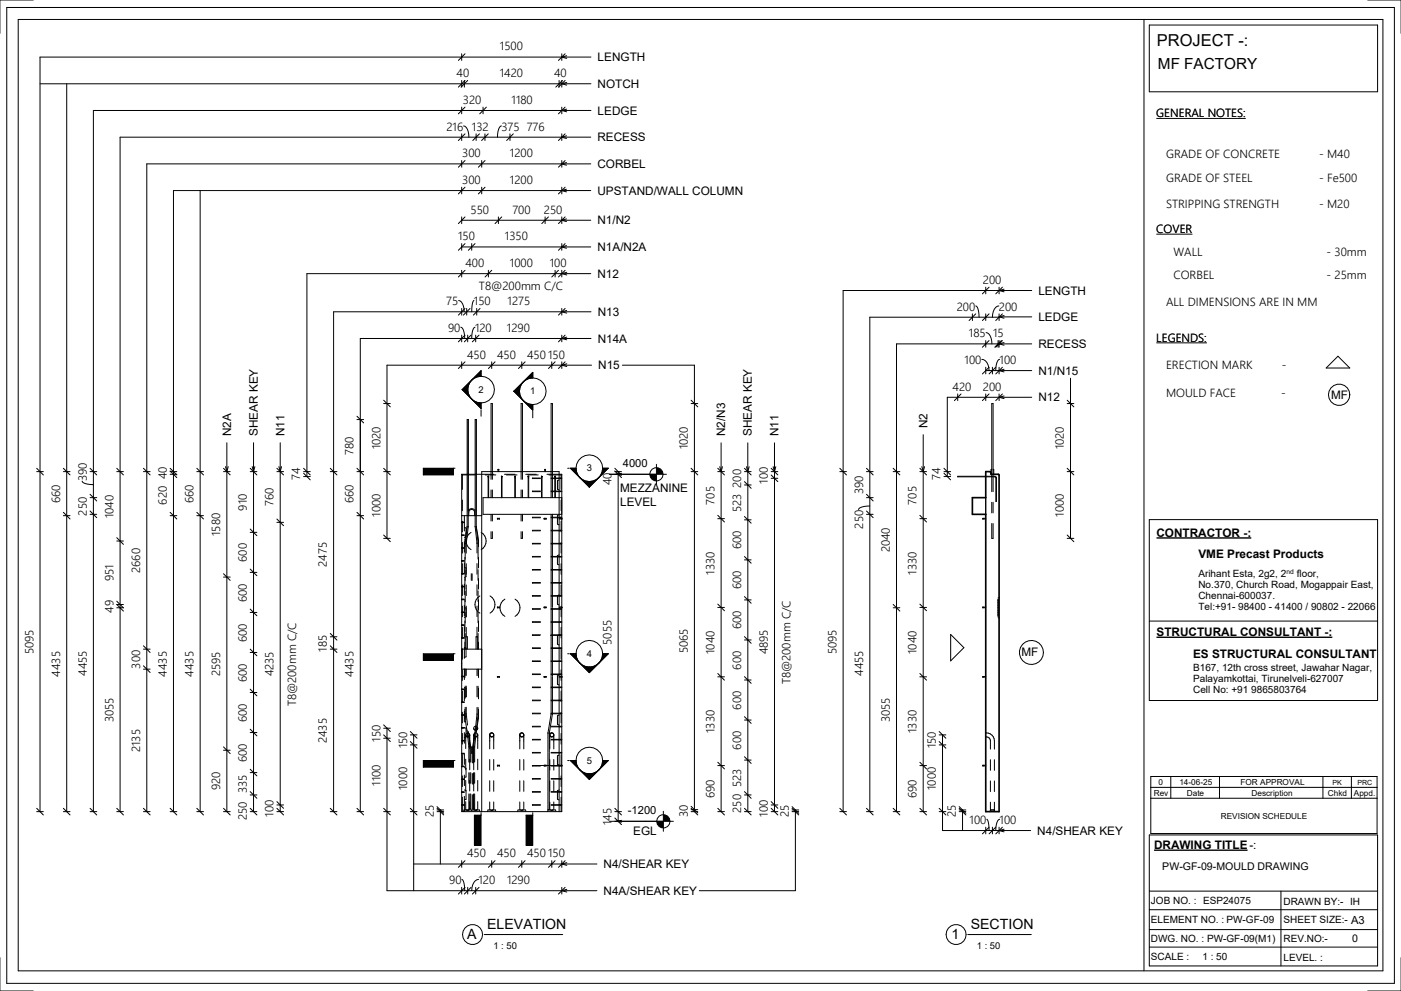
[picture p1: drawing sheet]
<svg xmlns="http://www.w3.org/2000/svg" width="420mm" height="297mm" viewBox="0 0 420 297" stroke-linecap="round" stroke-linejoin="round" font-family="sans-serif">
<g fill="#000">
<path d="M141.4 114l-.6 .8-.6 2h-1.6zM138.6 116.8h1.6l.6 2 .6 .8zM141.4 114l2.8-2.9v1.7l-1 .1zM154.1 117.3l2.8-2.8-1 1.8-.2 1zM154.1 117.3h1.6l.2 1 1 1.8zM159.7 111.6v1.7l-1 .1-1.8 1.1zM141.4 119.6l.8 .7 2 .5v1.7zM156.9 120.1l1.8 1.1 1 .1v1.7zM126.9 140.4h9v2h-9zM146.4 142.9h.1zM150.4 142.9h.1zM154.4 142.9h.1z"/>
<path d="M158.4 142.9h.1zM162.4 142.9h.1zM166.4 142.9h.1zM171 140.4h1.7l.1 1 1.1 1.8zM176.7 144.4l2-.6 .8-.6-2.8 2.8zM173.9 143.2l.8 .6 2 .6v1.6zM180.7 140.4h1.7l-2.9 2.8 1.1-1.8zM126.9 196h9v2h-9zM171 196h1.7l.1 1 1.1 1.8zM180.7 196h1.7l-2.9 2.8 1.1-1.8zM176.7 200l2-.5 .8-.7-2.8 2.9zM173.9 198.8l.8 .7 2 .5v1.7z"/>
<path d="M126.9 228h9v2h-9zM171 228h1.7l.1 1 1.1 1.8zM176.7 232l2-.5 .8-.7-2.8 2.9zM173.9 230.8l.8 .7 2 .5v1.7zM180.7 228h1.7l-2.9 2.8 1.1-1.8zM142.2 244.4h2v9h-2zM157.7 244.4h2v9h-2zM184.8 246.2l1.5-.2v.5zM196.9 246.2h2v2a2 2 0 0 1-2-2zM198.9 244.2a2 2 0 0 1 2 2h-2z"/>
</g>
<g fill="none" stroke="#000" stroke-width=".3">
<path d="M138.4 17.1h-126.4v124.3M168.4 17.1l1.5 .4M169.9 16.7l-1.5 .4M177.2 17.1h-8.8M12 25.1h126.4M20 25.1v116.3M138.4 33.1h-110.4v108.3M168.4 25.1l1.5 .4M168.4 33.1l1.5 .4M169.9 24.7l-1.5 .4M169.9 32.7l-1.5 .4M177.2 25.1h-8.8"/>
<path d="M177.2 33.1h-8.8M60 57.1v84.3M138.4 41.1h-102.4v100.3M138.4 49.1h-94.4v92.3M138.4 57.1h-86.4v84.3M168.4 41.1l1.5 .4M168.4 57.1l1.5 .4M169.9 40.7l-1.5 .4M169.9 56.7l-1.5 .4M177.1 41.1h-8.7M177.1 57.1h-8.7M168.4 66l1.5 .4"/>
<path d="M168.4 74l1.5 .4M169.9 65.6l-1.5 .4M169.9 73.6l-1.5 .4M177.1 66h-8.7M177.1 74h-8.7M138.4 82h-46.4v59.4M138.4 93.5h-38.4v47.9M168.4 82l1.5 .4M169.9 81.6l-1.5 .4M177.1 82h-8.7M291.6 95.1h-30.8v46.3M295.6 87.1h-42.8v54.3"/>
<path d="M115 120l2 2M138.4 108.5v2M138.4 101.5h-30.4v39.9M138.6 116.8l5.6 5.7v-1.7M138.6 116.8h1.6M139.4 108.5l-2 2M140.2 116.8a4 4 0 0 0 4 4M144.2 112.8a4 4 0 0 1 4 4 4 4 0 0 1-4 4M144.2 112.8a4 4 0 0 0-4 4 4 4 0 0 0 4 4M144.2 112.8a4 4 0 0 0-4 4M144.2 112.8v-1.7l-5.6 5.7M147.4 108.5v2"/>
<path d="M148.4 108.5l-2 2M154.1 117.3l5.6 5.7v-1.7M154.1 117.3h1.6M155.7 117.3a4 4 0 0 0 4 4M156.4 108.5v2M157.4 108.5l-2 2M159.7 113.3a4 4 0 0 1 4 4 4 4 0 0 1-4 4M159.7 113.3a4 4 0 0 0-4 4 4 4 0 0 0 4 4M159.7 113.3a4 4 0 0 0-4 4M159.7 113.3v-1.7l-5.6 5.7M165.4 108.5v2M166.4 108.5l-2 2"/>
<path d="M168.4 101.5l1.5 .4M168.4 108.5v2M169.4 108.5l-2 2M169.9 101.1l-1.5 .4M169.9 109.1l-1.5 .4 1.5 .4M177.2 101.5h-8.8M177.4 109.5h-61.4v51.9M186.6 109.5h21.6v133.8M207.2 120l2 2M287.2 119.1h-3.2v22.3M295.6 103.1h-26.8v38.3M321 113.4v7.6"/>
<path d="M401.2 106.8l3.5 3.5h-7.1zM115 121h2M144.2 122.8v2M159.7 123.3v2M207.2 121h2M115 141.4h2M115 140.4l2 2M135.9 140.4v2h-9v-2h9.5M138.4 142.2v101.1h30v-101.1M138.4 142.2h9.7M138.4 154.6h6M138.4 142.2l.2 .2"/>
<path d="M138.6 142.4v4.3M138.6 149.9v3.2M138.6 156.3v3.2M138.6 142.4h3.7M139.2 156.5l-.8 .1 .8 .1M139.2 154.6v4.6M139.2 158.1l.5 .2v2.6l-.5 .2M140.1 158l-.7 3.5M140.1 157.9l-.6 4.9v4.9M140.1 157.9v-32.1h.3v32l-.6 5.1M140.6 154.6v-1a.87 .87 0 0 1 .8-.9 .87 .87 0 0 1 .9 .9v1M141.2 159.6a2.99 2.99 0 0 0 0 5.2"/>
<path d="M142.5 153.2a1.11 1.11 0 0 0-1.1-.7 1.11 1.11 0 0 0-1 .7M142.8 157.9l.5 4.8v4.9M142.8 157.9l.6 3.6M142.8 157.9v-32.1h-.3v32l.5 5M144.3 159.6a2.99 2.99 0 0 1 0 5.2M145.5 142.4h3.2M146.4 142.9h.1zM146.4 142.8v6.4M146.4 142.8h.1M146.5 142.8v.1M146.5 142.9h.1M146.5 142.9v6.3"/>
<path d="M147.2 159.4v2h.4v-2M147.2 143.7v-22.7h.4v22.7M147.2 146.9v2.3M147.2 154.2v2M147.6 146.9v2.3M147.6 154.2v2M149.1 155.4h.6v.2h-.6zM149.3 140.8h.3M149.3 141.4v-.7h.3v.7M149.7 155.4v.2M150.4 142.9h.1zM150.4 142.9v6.3"/>
<path d="M150.4 142.9h.1M150.4 142.8v.1M150.4 142.8h.1M150.5 142.8h.1M150.5 142.8v.1M150.5 142.9h.1M150.5 142.9v6.3M151.3 142.2h3.1M151.8 142.4h3.2M154.4 142.9h.1zM154.4 142.9v6.3M154.4 142.9h.1"/>
<path d="M154.4 142.8v.1M154.4 142.8h.1M154.5 142.8h.1M154.5 142.8v.1M154.5 142.9h.1M154.5 142.9v6.3M156.2 143.7v-22.7h.4v22.7M156.2 159.4v2h.4v-2M156.2 146.9v2.3M156.2 154.2v2M156.6 146.9v2.3M156.6 154.2v2"/>
<path d="M157.6 142.2h3.2M158.2 142.4h3.2M158.4 142.9h.1zM158.4 142.9v6.3M158.4 142.9h.1M158.4 142.8v.1M158.4 142.8h.1M158.5 142.8v.1M158.5 142.9h.1M158.5 142.9v6.3M162.1 143.3h-2.5v.2h2.5M162.1 147.2h-2.5v.2h2.5"/>
<path d="M162.1 155.1h-2.5v.1h2.5M162.1 159h-2.5v.1h2.5M162.4 142.9h.1zM162.4 142.9v.4M162.4 143.5v3.7M162.4 147.4v1.8M162.4 142.9h.1M162.4 142.8v.1M162.4 142.8h.1M162.5 142.8h.1M162.5 142.8v.1M162.5 142.9h.1"/>
<path d="M162.5 142.9v.4M162.5 143.5v3.7M162.5 147.4v1.8M163.1 155.4h.6v.2h-.6zM163.2 155.4v.2M163.3 141.4v-.7h.3v.7M163.3 140.8h.3M164 142.2h4.4M164.6 142.4h3.6M165.2 154.2v.9h3.2l-3.2 .1v3.8l3.2 .1h-3.2v3.8l3.2 .1-3.2 .1v3.7l3.2 .1-3.2 .1v3.7l3.2 .1-3.2 .1v3.7l3.2 .1-3.2 .1v3.8h3.2l-3.2 .1v3.3M165.6 143.3v-22.3h-.4v22.3l3.2 .1-3.2 .1v3.7l3.2 .1-3.2 .1v1.8M165.6 143.5v3.7"/>
<path d="M165.6 147.4v1.8M165.6 154.2v.9M165.6 155.2v3.8M165.6 159.1v3.8M166.4 142.9h.1zM166.4 142.9v.4M166.4 143.5v3.7M166.4 147.4v1.8M166.4 142.9h.1M166.4 142.8v.1M166.4 142.8h.1M166.5 142.8h.1"/>
<path d="M166.5 142.8v.1M166.5 142.9v.4M166.5 143.5v3.7M166.5 147.4v1.8M167.6 143.9l-.5 .2v2.6l.5 .2M167.6 154.3l-.5 .2v2.6l.5 .2M167.6 155.4h.9v.2h-.9M168.2 142.4v4.3M168.2 149.9v3.2M168.2 156.3v3.2M168.4 155.4v.2M168.4 142.2l-.2 .2"/>
<path d="M168.4 149.2h-23.6v5h23.6M170.2 140.4h.5M172.7 140.4a4 4 0 0 1 4-4 4 4 0 0 1 4 4M172.7 140.4a4 4 0 0 0 4 4 4 4 0 0 0 4-4M172.7 140.4a4 4 0 0 0 4 4M172.7 140.4h-1.7l5.7 5.6M176.7 144.4v1.6M180.7 140.4a4 4 0 0 1-4 4M180.7 140.4h1.7l-5.7 5.6M182.8 142.2h2M207.2 141.4h2M207.2 140.4l2 2"/>
<path d="M287.2 142.8l11.3 .1 .3 .4v7h-.2v-7l-.2-.3h-11.2zM294.8 155.4v.2M295.6 155.4h-.9v.2h.9M295.6 149.2v5M297.4 156.9v4.5h.4v-4.5M297.4 142.8v-21.8h.4v21.8M297.4 140.7l-.2 .1v1.4M297.4 143v4.4M297.4 150.6v3.2M297.8 140.7l.2 .1v1.4M297.8 143v4.4M297.8 150.6v3.2"/>
<path d="M115 161.4h2M115 160.4l2 2M138.6 162.6v3.2M138.6 169v3.2M138.6 175.4v3.1M139.2 160.4h-.8l.8 .1M139.2 164.2l-.8 .1 .8 .1M139.2 168.1h-.8l.8 .1M139.2 168.7v3.2l-.8 .1 .8 .1M139.2 175.8l-.8 .1h.8M139.2 179.6l-.8 .1 .8 .1M139.2 162.4v3.2"/>
<path d="M139.2 175.1v3.2M139.2 170.1l.5 .2v2.6l-.5 .2M139.4 167.1v3.2M139.4 173.4v3.2M139.4 179.8v3.2M139.4 161.7v2.2M139.5 170.8v3.2M139.5 177.2v3.2M139.8 169v3.2M139.8 175.4v3.1M139.8 162.9v2.9M139.8 162.9h.1"/>
<path d="M141.3 172v2M141.6 172v2M143 162.8h.1M143 162.8v3M143 169v3.1M143 175.3v3.2M143.3 170.8v3.2M143.3 177.2v3.1M143.5 161.7v2.2M143.5 167.1v3.2M143.5 173.4v3.2M143.5 179.8v3.2"/>
<path d="M143.9 178.6a2.99 2.99 0 0 0 0 5.2M146.9 178.6a2.99 2.99 0 0 1 0 5.2M151.4 179.6a2.99 2.99 0 0 0 0 5.2M154.4 179.6a2.99 2.99 0 0 1 0 5.2M162.1 162.9h-2.5v.2h2.5M162.1 166.8h-2.5v.2h2.5M162.1 170.7h-2.5v.2h2.5M162.1 174.6h-2.5v.2h2.5M162.1 178.6h-2.5v.1h2.5M165.6 163.1v3.7M165.6 167v3.7M165.6 170.9v3.7"/>
<path d="M165.6 174.8v3.8M165.6 178.7v3.3M167.6 166.3l-.5 .2v2.6l.5 .2M167.6 178.4l-.5 .2v2.6l.5 .2M168.2 162.6v3.2M168.2 169v3.2M168.2 175.4v3.1M299.3 179.2h.3M299.3 179.6v5.2M135.9 196v2h-9v-2h9.5M138.4 195v.2M138.4 198.9v.1"/>
<path d="M138.4 194.6h6M138.6 181.7v3.2M138.6 188.1v3.2M138.6 194.4v3.2M139.2 183.5l-.8 .1h.8M139.2 187.3l-.8 .1 .8 .1M139.2 191.2l-.8 .1h.8M139.2 181.5v3.1M139.2 187.8v3.2M139.2 194.2v3.2M139.2 182.1l.5 .2v2.6l-.5 .2M139.2 194.1l.5 .2"/>
<path d="M139.4 186.2v3.1M139.4 192.5v2.1M139.5 183.6v3.2M139.5 189.9v4.7M139.8 181.7v3.2M139.8 188.1v2.8M140.1 194.6v-3.7h-.4v6l-.5 .2M142.7 194.6v-3.7h.4v3.7M143 181.7v3.2M143 188v2.9M143.3 183.5v3.2M143.3 189.9v4.7"/>
<path d="M143.5 186.2v3.1M143.5 192.5v2.1M149.1 182h.6v.2h-.6zM149.7 182v.2M162.1 182.5h-2.5v.1h2.5M162.1 186.4h-2.5v.2h2.5M162.1 190.3h-2.5v.2h2.3M162.1 194.2h-2.5v.2h2.5M162.1 198.2h-2.5v.1h2.5M163.1 182h.6v.2h-.6zM163.2 182v.2M165.2 182.2v.3l3.2 .1h-3.2v3.8l3.2 .1-3.2 .1v3.7l3.2 .1-3.3 .1"/>
<path d="M165.2 190.5v3.7l3.2 .1-3.2 .1v3.8h3.2l-3.2 .1v3.8l3.2 .1h-3.2v.6M165.6 182.2v.3M165.6 182.6v3.8M165.6 186.6v3.7M165.6 190.5v3.7M165.6 194.4v3.8M165.6 198.3v3.8M167.6 190.4l-.5 .2v2.6l.5 .2M167.6 182h.9v.2h-.9M168.2 181.7v3.2M168.2 188.1v3.2M168.2 194.4v3.2"/>
<path d="M168.4 182v.2M170.2 196h.5M172.7 196a4 4 0 0 1 4-4 4 4 0 0 1 4 4M172.7 196a4 4 0 0 0 4 4 4 4 0 0 0 4-4M172.7 196a4 4 0 0 0 4 4M172.7 196h-1.7l5.7 5.7M176.7 200v1.7M180.7 196a4 4 0 0 1-4 4M180.7 196h1.7l-5.7 5.7M285 190.2l4 4-4 3.9zM294.8 182v.2M295.6 182h-.9v.2h.9"/>
<path d="M299.3 185.2h.3M138.4 200.6h6M138.6 200.8v3.2M138.6 207.2v3.1M138.6 213.5v3.2M138.6 219.9v3.2M139.2 202.7l-.8 .1 .8 .1M139.2 206.6l-.8 .1h.8M139.2 210.4l-.8 .1 .8 .1M139.2 214.3l-.8 .1h.8M139.2 218.3l-.8-.1 1.3 .1v2.6l-.5 .2M139.2 200.5v3.2"/>
<path d="M139.2 206.9v3.2M139.2 213.3v3.2M139.2 219.6v3.2M139.2 206.1l.5 .2v2.6l-.5 .2M139.4 212.7a20.4 20.4 0 0 0 .7 6.6M139.4 200.6v2.5M139.4 206.3v3.2M139.5 212l.2 3.8M139.5 200.6v1.9M139.5 205.7v3.2M139.8 212l.4 5.4M139.8 200.6v1.9"/>
<path d="M139.8 205.7v3.2M140 218.9l.6 5v4.6M140.4 219.2a28.4 28.4 0 0 1 .8 9.3M142 218.3l.1 .3 .5 .3M142.1 218.6l.5 .3M142.5 219.4a28.7 28.7 0 0 0-.9 9.3M143 212.1v2l-1 9.7v4.9M143 200.6v2M143 205.7v3.2M143.2 218.6l-.6 .3M143.2 218.6h.1M143.2 218.6a.6 .6 0 0 0-.6-.9 .6 .6 0 0 0-.5 .9"/>
<path d="M143.2 218.3l-.3 .5-.3 .1M143.3 212.1v2.1l-1 9.6v4.7M143.3 200.6v2M143.3 205.7v3.2M143.5 212.7a20.8 20.8 0 0 1-.7 6.7M143.5 200.6v2.5M143.5 206.3v3.2M147.4 219.7l-.5 .3M147.4 219.7l-.3 .1-.3 .5M147.4 219.7l.6 .3v.3M147.4 219.7l.5 .2 .1 .4M149.1 202.8h.6v.2h-.6z"/>
<path d="M149.7 202.8v.2M156.4 219.7l-.5 .3M156.4 219.7l-.3 .1-.3 .5M156.4 219.7l.6 .3v.3M156.5 219.7l.4 .2 .1 .4M162.1 202.1h-2.5v.1h2.5M162.1 206h-2.5v.1h2.5M162.1 209.9h-2.5v.2h2.5M162.1 213.8h-2.5v.2h2.5M162.1 217.7h-2.5v.2h2.5M163.1 202.8h.6v.2h-.6zM163.2 202.8v.2"/>
<path d="M164.6 217.9l-.3 3.8M165 217.9l-.3 1.9v1.9M165.2 217.7l3.2 .1-3.2 .1M165.2 214l-.6 3.7M165.2 214h.1M165.2 203v3l3.2 .1h-3.2v3.8l3.2 .1-3.2 .1v3.7l3.2 .1-3.2 .1M165.4 219.7l-.5 .3M165.4 219.7l-.3 .1-.3 .5M165.4 219.7l.6 .3v.3M165.5 219.7l.4 .2 .1 .4M165.6 214l-.6 3.7M165.6 202.2v.6"/>
<path d="M165.6 203v3M165.6 206.1v3.8M165.6 210.1v3.7M167.6 202.4l-.5 .2v2.6l.5 .2M167.6 214.4l-.5 .2v2.6l.5 .2M167.6 202.8h.9v.2h-.9M168.2 200.8v3.2M168.2 207.2v3.1M168.2 213.5v3.2M168.2 219.9v3.2M168.4 202.8v.2M294.8 202.8v.2"/>
<path d="M295.6 202.8h-.9v.2h.9M295.6 219.7h.2a2.4 2.4 0 0 1 2.4 2.4v2.5M135.9 228v2h-9v-2h9.5M138.6 226.3v3.1M138.6 232.6v3.2M138.6 239v4.3M139.2 222l-.8 .1h.8M139.2 225.8l-.8 .1 .8 .1v3.2M139.2 229.7l-.8 .1h.8M139.2 233.5l-.8 .1 .8 .1M139.2 237.4l-.8 .1 .8 .1M139.2 232.4v3.1"/>
<path d="M139.2 238.7v4.6M139.2 236.8l.5 .2v2.6l-.5 .2M139.2 230.1l.5 .2v2.6l-.5 .2M139.6 220.3l.1 .3 .5 .3M139.6 220.3a.6 .6 0 0 1 .6-.6 .6 .6 0 0 1 .6 .6M139.6 220.3v4.1M139.6 227.6v3.2M139.6 234v3.1M139.6 220.3l.2 .4 .4 .2M140.5 220.5l.4 3.5v4.5M140.6 231.7v3.1M140.8 220.3l-.1 .4-.5 .2"/>
<path d="M140.8 220.3l-.3 .5-.3 .1M140.8 220.3v4.1M140.8 227.6v3.2M140.8 234v3.1M140.9 231.7v3.1M140.9 238v4.5M141.2 238v4.5h-.6v-4.5M141.2 231.7v3.1M141.3 223.9v2M141.6 223.9v2M141.6 231.9v3.2M142 224.4v.1"/>
<path d="M142 224.2v.2M142 231.6v3.5M142 238v4.5M142 220.3l.1 .3 .5 .3M142 220.3a.6 .6 0 0 1 .6-.6 .6 .6 0 0 1 .6 .6M142 220.3v4.1M142 227.6v3.2M142 234v3.1M142 220.3l.2 .4 .4 .2M142.3 238v4.5h-.7v-4.2M142.3 231.6v3.2M143.2 220.3l-.1 .4-.5 .2"/>
<path d="M143.2 220.3l-.3 .5-.3 .1M143.2 220.3v4.1M143.2 227.6v3.2M143.2 234v3.1M146.8 220.3l.1 .3 .5 .3M146.8 220.3v4.2M146.8 227.7v3.2M146.8 234.1v3.1M146.8 220.3l.2 .4 .4 .2M146.9 220l-.1 .3M146.9 220h.1M148 220.3l-.1 .4-.5 .2"/>
<path d="M148 220.3l-.3 .5-.3 .1M148 220.3v4.2M148 227.7v3.2M148 234.1v3.1M149.1 229.4h.6v.2h-.6zM149.7 229.4v.2M155.8 220.3l.1 .3 .5 .3M155.8 220.3v4.2M155.8 227.7v3.2M155.8 234.1v3.1M155.8 220.3l.2 .4 .4 .2M155.9 220l-.1 .3"/>
<path d="M155.9 220h.1M157 220.3l-.1 .4-.4 .2M157 220.3l-.3 .5-.3 .1M157 220.3v4.2M157 227.7v3.2M157 234.1v3.1M162.1 221.7h-2.5v.1h2.5M162.1 225.6h-2.5v.1h2.5M162.1 233.4h-2.5v.2h2.5M162.1 237.3h-2.5v.2h2.5M163.1 229.5h-3.5v.2h2.5M163.1 229.4h.6v.2h-.6z"/>
<path d="M163.2 229.4v.2M163.7 229.5h4.7M164.3 221.8v3.8M164.3 225.7v3.7M164.3 229.7v3.7M164.3 233.6v3.7M164.3 237.5v3.7M164.7 221.8v3.8M164.7 225.7v3.7M164.7 229.7v3.7M164.7 233.6v3.7M164.7 237.5v3.7"/>
<path d="M164.8 220.3l.1 .3 .5 .3M164.8 220.3v4.2M164.8 227.7v3.2M164.8 234.1v3.1M164.8 220.3l.2 .4 .4 .2M164.9 220l-.1 .3M164.9 220h.1M165.2 221.7h3.2l-3.2 .1M165.2 225.6l3.2 .1h-3.2M165.2 233.4l3.2 .1-3.2 .1M165.2 237.3l3.2 .1-3.2 .1M166 220.3l-.1 .4-.4 .2"/>
<path d="M166 220.3l-.3 .5-.3 .1M166 220.3v4.2M166 227.7v3.2M166 234.1v3.1M167.6 236.8l-.5 .2v2.6l.5 .2M167.6 226.4l-.5 .2v2.6l.5 .2M167.6 229.4h.9l-.1 .2M168.2 226.3v3.1M168.2 232.6v3.2M168.2 239v4.3M168.4 229.5v.2h-3.2M168.4 229.4v.1"/>
<path d="M170.2 228h.5M172.7 228a4 4 0 0 1 4-4 4 4 0 0 1 4 4M172.7 228a4 4 0 0 0 4 4 4 4 0 0 0 4-4M172.7 228a4 4 0 0 0 4 4M172.7 228h-1.7l5.7 5.7M176.7 232v1.7M180.7 228a4 4 0 0 1-4 4M180.7 228h1.7l-5.7 5.7M294.8 229.4v.2M295.6 229.4h-.9v.2h.9M295.6 220.9a1.22 1.22 0 0 1 1.4 1.2v2.5M297 227.8v3.1"/>
<path d="M297 234.1v3.2M298.2 227.8v3.1M298.2 234.1v3.2M116 243.3v23.7h22.4M124 243.3v23.7M124 259h14.4M132 243.3v15.7M139.2 241.2l-.8 .1 .8 .1M139.6 240.3v2.5M140.3 242.9l-1.2-.1-.2 .5M140.4 242.9h-.1M140.4 242.9h.1"/>
<path d="M140.4 242.9l.9-.1 .1 .3 .1-.3 1.2 .1M140.8 240.3v2.5M142 240.3v2.5M142.8 242.9h-.1M142.8 242.9h.1M142.8 242.9l.9-.1 .2 .5M143.2 240.3v2.5M144.2 243.6v9.8h-2v-9h2M144.4 243.3v-101.9h23.2v101.9M146.1 243.3l.2-.5h2.2l.2 .5M146.8 240.4v2.4M148 240.4v2.4"/>
<path d="M155.1 243.3l.2-.5h2.2l.2 .5M155.8 240.4v2.4M157 240.4v2.4M159.7 243.6v9.8h-2v-9h2M162.1 241.2h-2.5v.2h2.5M164.1 243.3l.2-.5h2.2l.2 .5M164.3 241.4v1.3h.4v-1.3M164.8 240.4v2.4M165.2 241.2l3.2 .1-3.2 .1M166 240.4v2.4M182.8 246.2h19.1M184.8 246.2l1.5-.2v.5z"/>
<path d="M198.9 243.2v6M207.2 242.7h2M207.2 243.3h2M207.2 241.7l2 2M207.2 242.3l2 2M238.5 243.3v23.7h-28.8M282.6 243.3v5.7h13M288.6 243.3v5.7M296.8 243.3l.2-.5h1.1l.2 .5M297 240.5v2.4M298.2 240.5v2.4"/>
<circle cx="401.5" cy="118.4" r="3.2"/>
<circle cx="309.3" cy="195.6" r="3.6"/>
<circle cx="198.9" cy="246.2" r="2"/>
</g>
<path d="M295.6 141.4h1.4l.2 .8h2.2l.2 .2v100.9h-4v-89.1h-4v-5h4z" fill="none" stroke="#000" stroke-width=".5"/>
<path d="M188.3 240.8h8.5v3.9h-8.5z" fill="#fff"/>
<g fill="none" stroke="#000" stroke-width=".3">
<path d="M196.8 139.2v6M182.8 142.2h17M184.8 142.2l1.5-.3v.6z"/>
<circle cx="196.8" cy="142.2" r="2"/>
</g>
<path d="M184.8 142.2l1.5-.3v.6zM194.8 142.2h2v2a2 2 0 0 1-2-2zM196.8 140.2a2 2 0 0 1 2 2h-2z" fill="#000"/>
<path d="M186.7 136.8h7.5v3.8h-7.5z" fill="#fff"/>
<g fill="none" stroke="#000" stroke-width=".3">
<path d="M2 2.2h416.1v292.6h-416.1zM5.5 5.8h409.2v285.3h-409.2zM10 0h-10v10M138.4 16.1v2M138.4 17.1h30M139.4 16.1l-2 2M168.4 16.1v2M169.4 16.1l-2 2M343 5.8v285.3M344.6 7.5h68.5v20h-68.5zM410.1 0h10v10M138.4 24.1v2"/>
<path d="M138.4 32.1v2M138.4 33.1h30M138.4 25.1h30M139 37.7a3.1 3.1 0 0 1 1.6 3.4M139.2 24.1v2M139.4 32.1l-2 2M139.4 24.1l-2 2M140.2 24.1l-2 2M144.8 32.1v2M145.8 32.1l-2 2M150.3 37.7a3.4 3.4 0 0 0-1.1 3.4M167.6 24.1v2"/>
<path d="M168.4 24.1v2M168.4 32.1v2M168.6 24.1l-2 2M169.4 32.1l-2 2M169.4 24.1l-2 2M138.4 40.1v2M138.4 48.1v2M138.4 56.1v2M138.4 57.1h30M138.4 49.1h38.7M138.4 41.1h30M139.4 56.1l-2 2"/>
<path d="M139.4 48.1l-2 2M139.4 40.1l-2 2M142.8 40.1v2M143.8 40.1l-2 2M144.4 48.1v2M144.4 56.1v2M145.4 40.1v2M145.4 56.1l-2 2M145.4 48.1l-2 2M146.4 40.1l-2 2M152.9 40.1v2M153.9 40.1l-2 2"/>
<path d="M168.4 40.1v2M168.4 48.1v2M168.4 56.1v2M169.4 56.1l-2 2M169.4 48.1l-2 2M169.4 40.1l-2 2M169.9 48.7l-1.5 .4 1.5 .4M138.4 65v2M138.4 73v2M138.4 74h30M138.4 66h30M139.4 73l-2 2"/>
<path d="M139.4 65l-2 2M141.4 73v2M142.4 73l-2 2M149.4 65v2M150.4 65l-2 2M163.4 65v2M164.4 65l-2 2M168.4 65v2M168.4 73v2M169.4 73l-2 2M169.4 65l-2 2M137.5 90.1a3 3 0 0 1 1.7 3.4"/>
<path d="M138.2 98.1a3.4 3.4 0 0 1 1.1 3.4M138.4 81v2M138.4 92.5v2M138.4 82h30M139.4 92.5l-2 2M139.4 81l-2 2M139.9 92.5v2M140.9 92.5l-2 2M142.1 90.1l-.5 1-.2 2.4M142.4 98.1a3.7 3.7 0 0 0-1 3.4M142.9 92.5v2M143.9 92.5l-2 2"/>
<path d="M146.4 81v2M147.4 81l-2 2M166.4 81v2M167.4 81l-2 2M168.4 81v2M168.4 92.5v2M169.4 92.5l-2 2M169.4 81l-2 2M169.9 93.1l-1.5 .4 1.5 .4M177.2 93.5h-38.8M291.6 95.1h8M291.6 94.1v2"/>
<path d="M292.6 94.1l-2 2M292.6 91.7a3.7 3.7 0 0 1 1 3.4M295.6 86.1v2M295.6 94.1v2M295.7 99.7a3 3 0 0 1 1.7 3.4M296.6 94.1l-2 2M296.6 86.1l-2 2M299.5 91.7a2.98 2.98 0 0 0-1.9 3.4M299.6 95l1.5 .4M299.6 95h9.7M299.6 86.1v2M299.6 94.1v2"/>
<path d="M300.6 94.1l-2 2M300.6 86.1l-2 2M301.1 86.7l-1.5 .4 1.5 .4M301.1 94.6l-1.5 .4M309.3 87.1h-13.7M138.4 101.5h30M138.4 100.5v2M139.4 100.5l-2 2M140.2 100.5v2M141.2 100.5l-2 2M142.6 100.5v2M143.6 100.5l-2 2"/>
<path d="M168.4 100.5v2M169.4 100.5l-2 2M287.2 118.1v2M288.2 118.1l-2 2M294.4 107.7a2.99 2.99 0 0 1 2.2 3.4M295.6 102.1v2M295.6 110.1v2M295.6 118.1v2M296.6 118.1l-2 2M296.6 110.1l-2 2M296.6 102.1l-2 2M297.6 110.1v2"/>
<path d="M298.6 110.1l-2 2M299.3 102.1v2M299.6 102.1v2M299.6 110.1v2M299.6 118.1v2M299.7 107.7a3.4 3.4 0 0 0-1.1 3.4M300.3 102.1l-2 2M300.6 118.1l-2 2M300.6 110.1l-2 2M300.6 102.1l-2 2M301.1 118.7l-1.5 .4 1.5 .4M301.1 110.7l-1.5 .4 1.5 .4"/>
<path d="M301.1 102.7l-1.5 .4 1.5 .4M309.3 119.1h-22.1M309.3 111.1h-13.7M309.3 103.1h-13.7M320 120l2 2M68 132.7v110.6M68.4 139.9l-.4 1.5-.4-1.5M76 132.7v110.6M76.4 139.9l-.4 1.5-.4-1.5M84 132.7v110.6M84.4 139.9l-.4 1.5-.4-1.5M107 124.8l2 2"/>
<path d="M107 125.8h2M108 125.8v117.5M216.2 132.8v110.5M216.6 139.9l-.4 1.5-.4-1.5M224.2 132.8v110.5M224.6 139.9l-.4 1.5-.4-1.5M232.2 132.8v110.5M232.6 139.9l-.4 1.5-.4-1.5M276.4 139.9l.4 1.5 .4-1.5M276.8 130.3v113M320 121h2M321 121v40.4"/>
<path d="M11 141.4h2M11 140.4l2 2M12 141.4v101.9M19 141.4h2M19 154.6h2M19 140.4l2 2M19 153.6l2 2M20 141.4v101.9M24.6 144.2a3.6 3.6 0 0 0 3.4 1.1M27 141.4h2M27 153.2l2 2M27 140.4l2 2"/>
<path d="M27 148.2l2 2M27 149.2h2M27 154.2h2M28 141.4v101.9M35 141.4h2M35 140.4l2 2M36 141.4v101.9M43 141.4h2M43 140.4l2 2M44 141.4v101.9M51 141.4h2M51 142.2h2"/>
<path d="M51 154.6h2M51 140.4l2 2M51 141.2l2 2M51 153.6l2 2M52 141.4v101.9M59 141.4h2M59 154.6h2M59 140.4l2 2M59 153.6l2 2M60 141.4v101.9M67 141.4h2M67 140.4l2 2"/>
<path d="M75 141.4h2M75 140.4l2 2M75 158.6l2 2M75 159.6h2M83 141.4h2M83 140.4l2 2M83 155.6l2 2M83 156.6h2M91 141.4h2M91 140.4l2 2M91 141.9l2 2M91 142.9h2"/>
<path d="M92 141.4v1.5M99 141.4h2M99 140.4l2 2M100 141.4v101.9M107 141.4h2M107 140.4l2 2M107 153.6l2 2M107 154.6h2M184.3 140.4l2 2M184.3 141.4h2M184.3 141.2l2 2M184.3 142.2h2"/>
<path d="M185.3 141.4v104.8M215.2 141.4h2M215.2 140.4l2 2M215.2 154.5l2 2M215.2 155.5h2M223.2 141.4h2M223.2 140.4l2 2M223.2 144.4l2 2M223.2 145.4h2M223.2 154.8l2 2M223.2 155.8h2M231.2 141.4h2"/>
<path d="M231.2 140.4l2 2M231.2 142.4l2 2M231.2 143.4h2M251.8 141.4h2M251.8 140.4l2 2M252.8 141.4v101.9M259.8 141.4h2M259.8 149.2h2M259.8 154.2h2M259.8 140.4l2 2M259.8 148.2l2 2M259.8 153.2l2 2"/>
<path d="M260.8 151.7l-1.7 .1a1.81 1.81 0 0 0-1.7 1M260.8 141.4v101.9M267.8 141.4h2M267.8 140.4l2 2M268.8 141.4v101.9M275.8 141.4h2M275.8 155.5h2M275.8 140.4l2 2M275.8 154.5l2 2M283 141.4h2M283 142.9h2M283 141.9l2 2"/>
<path d="M283 140.4l2 2M284 141.4v1.5M320 141.4h2M320 140.4l2 2M344.6 155.8h68.5v54.2h-68.5zM35 161.2l2 2M35 162.2h2M67 172l2 2M67 173h2M75 170.6l2 2M75 171.6h2M223.2 166.8l2 2"/>
<path d="M223.2 167.8h2M223.2 178.9l2 2M223.2 179.9h2M320 160.4l2 2M320 161.4h2M35 180.2l2 2h-2M35 181.2h2M35 181.2l2 2M43 194.6h2M43 193.6l2 2M43 199.6l2 2M75 182.6l2 2"/>
<path d="M75 183.6h2M75 194.6l2 2M75 195.6h2M99 189.9l2 2M99 190.9h2M99 193.6l2 2M99 194.6h2M215.2 181.1l2 2M215.2 182.1h2M223.2 190.9l2 2M223.2 191.9h2M267.8 182.2h2"/>
<path d="M267.8 181.2l2 2M275.8 182.1h2M275.8 181.1l2 2M344.6 186.2h68.5M43 200.6h2M75 206.6l2 2M75 207.6h2M75 218.6l2 2M75 219.6h2M115 217.3l2 2M115 218.3h2M116 218.3v25"/>
<path d="M123 219.3l2 2M215.2 201.9l2 2M215.2 202.9h2M223.2 202.9l2 2M223.2 203.9h2M223.2 214.9l2 2M223.2 215.9h2M275.8 202.9h2M275.8 201.9l2 2M281.6 219.3l2 2M67 223.9l2 2M67 224.9h2"/>
<path d="M75 230.6l2 2M75 231.6h2M75 237.3l2 2M75 238.3h2M115 220.3l2 2M115 221.3h2M123 220.3h2M123 222.3l2 2M123 223.3h2M124 220.3v23M215.2 228.5l2 2M215.2 229.5h2"/>
<path d="M223.2 238.3h2M223.2 226.9l2 2M223.2 227.9h2M223.2 237.3l2 2M275.8 229.5h2M275.8 228.5l2 2M281.6 220.3h2M281.6 223.3h2M281.6 222.3l2 2M282.6 220.3v23M11 243.3h2M11 242.3l1 1"/>
<path d="M12 243.3l1 1M19 243.3h2M19 242.3l2 2M27 243.3h2M27 242.3l2 2M35 243.3h2M35 242.3l2 2M43 243.3h2M43 242.3l2 2M51 243.3h2M51 242.3l2 2M59 243.3h2"/>
<path d="M59 242.3l2 2M67 243.3h2M67 242.3l2 2M75 243.3h2M75 242.3l2 2M83 243.3h2M83 240.3l2 2M83 241.3h2M83 242.3l2 2M99 243.3h2M99 242.3l2 2M107 243.3h2"/>
<path d="M107 242.3l2 2M115 243.3h2M115 242.3l1 1M116 243.3l1 1M123 243.3h2M123 242.3l2 2M131 243.3h2M131 241.8l2 2M131 242.8h2M131 242.3l2 2M132 242.8v.5M138.4 258v2"/>
<path d="M139.4 258l-2 2M147.4 258v2M148.4 258l-2 2M156.4 258v2M157.4 258l-2 2M165.4 258v2M166.4 258l-2 2M168.4 258v2M169.4 258l-2 2M169.9 258.6l-1.5 .4 1.5 .4M179 259h-40.6M184.3 242.3l2 2"/>
<path d="M184.3 243.3h2M184.3 245.2l2 2M184.3 246.2h2M215.2 243.3h2M215.2 242.3l2 2M223.2 243.3h2M223.2 242.3l2 2M231.2 243.3h2M231.2 241.3h2M231.2 240.3l2 2M231.2 242.3l2 2M237.5 243.3h2"/>
<path d="M237.5 242.8h2M237.5 241.8l2 2M237.5 242.3l2 2M238.5 242.8v.5M251.8 243.3h2M251.8 242.3l2 2M259.8 243.3h2M259.8 242.3l2 2M267.8 243.3h2M267.8 242.3l2 2M275.8 243.3h2M275.8 242.3l2 2"/>
<path d="M281.6 243.3h2M281.6 242.3l2 2M287.6 243.3h2M287.6 242.8h2M287.6 241.8l2 2M287.6 242.3l2 2M288.6 242.8v.5M295.6 249h13.4M295.6 248v2M295.9 245.6l.5 1 .2 2.4M296.6 248l-2 2M297.6 248v2"/>
<path d="M298.6 248l-2 2M299.6 248v2M299.7 245.6a3.4 3.4 0 0 0-1.1 3.4M300.6 248l-2 2M301.1 248.6l-1.5 .4 1.5 .4M344.6 250.3h68.5v39.3h-68.5zM138.4 266v2M138.5 263.6a4.1 4.1 0 0 1 .8 3.4M139.4 266l-2 2M140.2 266v2M141.2 266l-2 2M142.6 266v2"/>
<path d="M143.5 263.6a2.98 2.98 0 0 0-2.1 3.4M143.6 266l-2 2M168.4 266v2M169.4 266l-2 2M169.9 266.6l-1.5 .4 1.5 .4M179 267h-40.6M344.6 272.7h68.5M344.6 267.2h68.5M344.6 278.7h68.5M384.1 267.2v22.4M0 287.1v10h10M344.6 283.9h68.5"/>
<path d="M420.1 287.1v10h-10"/>
</g>
<g fill="#fff">
<path d="M346.9 9.5h27.5v5.4h-27.5z"/>
<path d="M405.1 273.8h4.1v3.9h-4.1z"/>
<path d="M346.8 187.4h51.8v4.1h-51.8z"/>
<path d="M357.7 193.9h54.2v4.1h-54.2z"/>
<path d="M346 251.2h27.6v4.2h-27.6z"/>
<path d="M373.6 251.2h1v4.2h-1z"/>
<path d="M374.6 251.2h2.2v4.2h-2.2z"/>
<path d="M346.8 157.6h27.9v4.1h-27.9z"/>
<path d="M359.3 164.1h37.3v4.1h-37.3z"/>
<path d="M359.7 285.1h8.4v3.3h-8.4z"/>
<path d="M405.5 279.4h1.7v3.7h-1.7z"/>
<path d="M367.7 274.1h14.3v3.3h-14.3z"/>
<path d="M347.2 16.6h29.6v5.1h-29.6z"/>
<path d="M348.5 258h44.2v3.6h-44.2z"/>
<path d="M361.9 279.8h20.4v3.3h-20.4z"/>
<path d="M404.8 268.8h2.9v3.3h-2.9z"/>
<path d="M360.7 268.5h14.3v3.3h-14.3z"/>
</g>
<path d="M346.8 161.3h28.4M346.8 191h52.7M346 254.9h28.1" fill="none" stroke="#000" stroke-width=".41"/>
<g fill="none" stroke="#000" stroke-width=".3">
<path d="M346.7 35.5h26.8M346.7 70.2h10.8M346.7 102.8h15.2M345 232.8h67.9v17.1h-67.9zM345 236h67.9M345 239.3h67.9M351.1 232.8v6.5M365.7 232.8v6.5M396.7 232.8v6.5M405.2 232.8v6.5M145.2 280.2h23.5M290.2 280.2h19"/>
<circle cx="141.7" cy="280.2" r="3"/>
<circle cx="286.7" cy="280.2" r="3"/>
</g>
<text font-size="4.9" x="346.9" y="13.9">PROJECT -:</text>
<text font-size="4.6" x="347.2" y="20.7">MF FACTORY</text>
<g font-size="4.2">
<text x="140.1" y="281.6">A</text>
<text x="146.1" y="278.5">ELEVATION</text>
<text x="285.3" y="281.6">1</text>
<text x="291.1" y="278.5">SECTION</text>
</g>
<g font-size="3.5">
<text x="149.9" y="15.1">1500</text>
<text x="136.9" y="23.1">40</text>
<text x="149.9" y="23.1">1420</text>
<text x="166.1" y="23.1">40</text>
<text x="179.2" y="18.4">LENGTH</text>
<text x="179.2" y="26.4">NOTCH</text>
<text x="138.8" y="31.1">320</text>
<text x="153.4" y="31.1">1180</text>
<text x="179.2" y="34.4">LEDGE</text>
<text x="346.7" y="35.2">GENERAL NOTES:</text>
<text x="133.9" y="39.1">216</text>
<text x="141.5" y="39.1">132</text>
<text x="150.3" y="39.1">375</text>
<text x="157.9" y="39.1">776</text>
<text x="138.6" y="47.1">300</text>
<text x="152.9" y="47.1">1200</text>
<text x="179.1" y="42.4">RECESS</text>
<text x="349.6" y="47.3">GRADE OF CONCRETE</text>
<text x="395.5" y="47.3">- M40</text>
<text x="179.1" y="50.4">CORBEL</text>
<text x="138.6" y="55.1">300</text>
<text x="152.9" y="55.1">1200</text>
<text x="179.1" y="58.4">UPSTAND/WALL COLUMN</text>
<text x="349.6" y="54.6">GRADE OF STEEL</text>
<text x="395.5" y="54.6">- Fe500</text>
<text x="141.1" y="64">550</text>
<text x="153.6" y="64">700</text>
<text x="163.1" y="64">250</text>
<text x="349.6" y="62.3">STRIPPING STRENGTH</text>
<text x="395.5" y="62.3">- M20</text>
<text x="179.1" y="67.3">N1/N2</text>
<text x="346.7" y="69.9">COVER</text>
<text x="137.4" y="72">150</text>
<text x="151.4" y="72">1350</text>
<text x="179.1" y="75.3">N1A/N2A</text>
<text x="351.8" y="76.8">WALL</text>
<text x="397.8" y="76.8">- 30mm</text>
<text x="139.6" y="80">400</text>
<text x="152.9" y="80">1000</text>
<text x="164.9" y="80">100</text>
<text x="179.1" y="83.3">N12</text>
<text x="351.8" y="83.5">CORBEL</text>
<text x="397.8" y="83.5">- 25mm</text>
<text x="143.6" y="86.8">T8@200mm C/C</text>
<text x="294.7" y="85.1">200</text>
<text x="311.3" y="88.3">LENGTH</text>
<text x="133.8" y="91.5">75</text>
<text x="142.1" y="91.5">150</text>
<text x="152.2" y="91.5">1275</text>
<text x="179.2" y="94.7">N13</text>
<text x="286.8" y="93.1">200</text>
<text x="299.5" y="93.1">200</text>
<text x="349.6" y="91.6">ALL DIMENSIONS ARE IN MM</text>
<text x="134.4" y="99.5">90</text>
<text x="142.4" y="99.5">120</text>
<text x="152" y="99.5">1290</text>
<text x="290.5" y="101.1">185</text>
<text x="297.8" y="101.1">15</text>
<text x="311.3" y="96.2">LEDGE</text>
<text x="140.1" y="107.5">450</text>
<text x="149.1" y="107.5">450</text>
<text x="158.1" y="107.5">450</text>
<text x="164.4" y="107.5">150</text>
<text x="179.2" y="102.7">N14A</text>
<text x="311.3" y="104.3">RECESS</text>
<text x="346.7" y="102.5">LEGENDS:</text>
<text x="179.4" y="110.7">N15</text>
<text x="289.2" y="109.1">100</text>
<text x="299.7" y="109.1">100</text>
<text x="311.3" y="112.4">N1/N15</text>
<text x="349.6" y="110.8">ERECTION MARK</text>
<text x="384.3" y="110.8">-</text>
<text x="285.6" y="117.1">420</text>
<text x="294.7" y="117.1">200</text>
<text x="349.6" y="119.1">MOULD FACE</text>
<text x="384.2" y="119.1">-</text>
<text x="399.1" y="119.7">MF</text>
<text x="311.3" y="120.4">N12</text>
<text x="69.3" y="130.7" transform="rotate(-90 69.3 130.7)">N2A</text>
<text x="77.3" y="130.7" transform="rotate(-90 77.3 130.7)">SHEAR KEY</text>
<text x="85.3" y="130.7" transform="rotate(-90 85.3 130.7)">N11</text>
<text x="217.5" y="130.8" transform="rotate(-90 217.5 130.8)">N2/N3</text>
<text x="225.5" y="130.8" transform="rotate(-90 225.5 130.8)">SHEAR KEY</text>
<text x="233.5" y="130.8" transform="rotate(-90 233.5 130.8)">N11</text>
<text x="278.1" y="128.3" transform="rotate(-90 278.1 128.3)">N2</text>
<text x="106" y="136.4" transform="rotate(-90 106 136.4)">780</text>
<text x="114" y="134.7" transform="rotate(-90 114 134.7)">1020</text>
<text x="206.2" y="134.7" transform="rotate(-90 206.2 134.7)">1020</text>
<text x="319" y="134.7" transform="rotate(-90 319 134.7)">1020</text>
<text x="50" y="143.7" transform="rotate(-90 50 143.7)">40</text>
<text x="26" y="144.2" transform="rotate(-90 26 144.2)">390</text>
<text x="90" y="144" transform="rotate(-90 90 144)">74</text>
<text x="183.4" y="145.5" transform="rotate(-90 183.4 145.5)">40</text>
<text x="185.9" y="147.6">MEZZANINE</text>
<text x="222.2" y="146.2" transform="rotate(-90 222.2 146.2)">200</text>
<text x="230.2" y="145" transform="rotate(-90 230.2 145)">100</text>
<text x="258.8" y="148.1" transform="rotate(-90 258.8 148.1)">390</text>
<text x="282" y="144" transform="rotate(-90 282 144)">74</text>
<text x="18" y="150.9" transform="rotate(-90 18 150.9)">660</text>
<text x="26" y="154.6" transform="rotate(-90 26 154.6)">250</text>
<text x="34" y="155.3" transform="rotate(-90 34 155.3)">1040</text>
<text x="50" y="151.3" transform="rotate(-90 50 151.3)">620</text>
<text x="58" y="150.9" transform="rotate(-90 58 150.9)">660</text>
<text x="74" y="153.1" transform="rotate(-90 74 153.1)">910</text>
<text x="82" y="151.8" transform="rotate(-90 82 151.8)">760</text>
<text x="106" y="150.9" transform="rotate(-90 106 150.9)">660</text>
<text x="114" y="154.9" transform="rotate(-90 114 154.9)">1000</text>
<text x="185.9" y="151.6">LEVEL</text>
<text x="214.2" y="151.3" transform="rotate(-90 214.2 151.3)">705</text>
<text x="222.2" y="153.5" transform="rotate(-90 222.2 153.5)">523</text>
<text x="274.8" y="151.3" transform="rotate(-90 274.8 151.3)">705</text>
<text x="319" y="154.9" transform="rotate(-90 319 154.9)">1000</text>
<text x="66" y="160.7" transform="rotate(-90 66 160.7)">1580</text>
<text x="258.8" y="158.5" transform="rotate(-90 258.8 158.5)">250</text>
<text x="346.8" y="160.9">CONTRACTOR -:</text>
<text x="222.2" y="164.7" transform="rotate(-90 222.2 164.7)">600</text>
<text x="266.8" y="165.6" transform="rotate(-90 266.8 165.6)">2040</text>
<text x="359.3" y="167.3">VME Precast Products</text>
<text x="42" y="171.8" transform="rotate(-90 42 171.8)">2660</text>
<text x="74" y="168.5" transform="rotate(-90 74 168.5)">600</text>
<text x="98" y="169.9" transform="rotate(-90 98 169.9)">2475</text>
<text x="214.2" y="172.3" transform="rotate(-90 214.2 172.3)">1330</text>
<text x="274.8" y="172.3" transform="rotate(-90 274.8 172.3)">1330</text>
<text x="34" y="174.3" transform="rotate(-90 34 174.3)">951</text>
<text x="222.2" y="176.7" transform="rotate(-90 222.2 176.7)">600</text>
<text x="34" y="183.6" transform="rotate(-90 34 183.6)">49</text>
<text x="74" y="180.5" transform="rotate(-90 74 180.5)">600</text>
<text x="222.2" y="188.7" transform="rotate(-90 222.2 188.7)">600</text>
<text x="346.8" y="190.7">STRUCTURAL CONSULTANT -:</text>
<text x="10" y="196.2" transform="rotate(-90 10 196.2)">5095</text>
<text x="74" y="192.5" transform="rotate(-90 74 192.5)">600</text>
<text x="98" y="195.3" transform="rotate(-90 98 195.3)">185</text>
<text x="183.4" y="193.3" transform="rotate(-90 183.4 193.3)">5055</text>
<text x="206.2" y="195.9" transform="rotate(-90 206.2 195.9)">5065</text>
<text x="214.2" y="196.1" transform="rotate(-90 214.2 196.1)">1040</text>
<text x="230.2" y="196.2" transform="rotate(-90 230.2 196.2)">4895</text>
<text x="250.8" y="196.2" transform="rotate(-90 250.8 196.2)">5095</text>
<text x="274.8" y="196.1" transform="rotate(-90 274.8 196.1)">1040</text>
<text x="306.3" y="196.5">MF</text>
<text x="357.7" y="197.1">ES STRUCTURAL CONSULTANT</text>
<text x="18" y="202.8" transform="rotate(-90 18 202.8)">4435</text>
<text x="26" y="202.6" transform="rotate(-90 26 202.6)">4455</text>
<text x="42" y="200.5" transform="rotate(-90 42 200.5)">300</text>
<text x="50" y="202.8" transform="rotate(-90 50 202.8)">4435</text>
<text x="58" y="202.8" transform="rotate(-90 58 202.8)">4435</text>
<text x="66" y="202.8" transform="rotate(-90 66 202.8)">2595</text>
<text x="82" y="202.8" transform="rotate(-90 82 202.8)">4235</text>
<text x="106" y="202.8" transform="rotate(-90 106 202.8)">4435</text>
<text x="222.2" y="200.7" transform="rotate(-90 222.2 200.7)">600</text>
<text x="258.8" y="202.6" transform="rotate(-90 258.8 202.6)">4455</text>
<text x="74" y="204.5" transform="rotate(-90 74 204.5)">600</text>
<text x="237" y="205.2" transform="rotate(-90 237 205.2)">T8@200mm C/C</text>
<text x="88.8" y="211.8" transform="rotate(-90 88.8 211.8)">T8@200mm C/C</text>
<text x="222.2" y="212.7" transform="rotate(-90 222.2 212.7)">600</text>
<text x="34" y="216.6" transform="rotate(-90 34 216.6)">3055</text>
<text x="74" y="216.5" transform="rotate(-90 74 216.5)">600</text>
<text x="214.2" y="219.7" transform="rotate(-90 214.2 219.7)">1330</text>
<text x="266.8" y="216.6" transform="rotate(-90 266.8 216.6)">3055</text>
<text x="274.8" y="219.7" transform="rotate(-90 274.8 219.7)">1330</text>
<text x="42" y="225.5" transform="rotate(-90 42 225.5)">2135</text>
<text x="98" y="222.8" transform="rotate(-90 98 222.8)">2435</text>
<text x="114" y="222.4" transform="rotate(-90 114 222.4)">150</text>
<text x="122" y="224.4" transform="rotate(-90 122 224.4)">150</text>
<text x="222.2" y="224.7" transform="rotate(-90 222.2 224.7)">600</text>
<text x="280.6" y="224.4" transform="rotate(-90 280.6 224.4)">150</text>
<text x="74" y="228.5" transform="rotate(-90 74 228.5)">600</text>
<text x="66" y="237" transform="rotate(-90 66 237)">920</text>
<text x="74" y="237.8" transform="rotate(-90 74 237.8)">335</text>
<text x="114" y="235.6" transform="rotate(-90 114 235.6)">1100</text>
<text x="122" y="236.8" transform="rotate(-90 122 236.8)">1000</text>
<text x="214.2" y="239.3" transform="rotate(-90 214.2 239.3)">690</text>
<text x="222.2" y="236" transform="rotate(-90 222.2 236)">523</text>
<text x="274.8" y="239.3" transform="rotate(-90 274.8 239.3)">690</text>
<text x="280.6" y="236.8" transform="rotate(-90 280.6 236.8)">1000</text>
<text x="74" y="245.8" transform="rotate(-90 74 245.8)">250</text>
<text x="82" y="244.9" transform="rotate(-90 82 244.9)">100</text>
<text x="130" y="245" transform="rotate(-90 130 245)">25</text>
<text x="206.2" y="244.9" transform="rotate(-90 206.2 244.9)">30</text>
<text x="222.2" y="243.7" transform="rotate(-90 222.2 243.7)">250</text>
<text x="230.2" y="244.9" transform="rotate(-90 230.2 244.9)">100</text>
<text x="236.5" y="245" transform="rotate(-90 236.5 245)">25</text>
<text x="286.6" y="245" transform="rotate(-90 286.6 245)">25</text>
<text x="183.4" y="247.4" transform="rotate(-90 183.4 247.4)">145</text>
<text x="189.9" y="250.5">EGL</text>
<text x="290.7" y="247">100</text>
<text x="299.7" y="247">100</text>
<text x="311" y="250.2">N4/SHEAR KEY</text>
<text x="140.1" y="257">450</text>
<text x="149.1" y="257">450</text>
<text x="158.1" y="257">450</text>
<text x="164.4" y="257">150</text>
<text x="346" y="254.5">DRAWING TITLE</text>
<text x="374.6" y="254.5">-:</text>
<text x="181" y="260.3">N4/SHEAR KEY</text>
<text x="134.7" y="265">90</text>
<text x="143.5" y="265">120</text>
<text x="152" y="265">1290</text>
<text x="181" y="268.3">N4A/SHEAR KEY</text>
</g>
<g font-size="3.4">
<text x="186.7" y="139.9">4000</text>
<text x="188.3" y="244">-1200</text>
<text x="405.1" y="276.9">A3</text>
</g>
<g font-size="3.2">
<text x="348.5" y="260.9">PW-GF-09-MOULD DRAWING</text>
<text x="405.5" y="282.4">0</text>
</g>
<g font-size="3">
<text x="359.3" y="172.9">Arihant Esta, 2g2, 2</text>
<text x="388.8" y="172.9">floor,</text>
<text x="359.3" y="176.2">No.370, Church Road, Mogappair East,</text>
<text x="359.3" y="179.5">Chennai-600037.</text>
<text x="359.3" y="182.8">Tel:+91- 98400 - 41400 / 90802 - 22066</text>
<text x="357.7" y="201.1">B167, 12th cross street, Jawahar Nagar,</text>
<text x="357.7" y="204.4">Palayamkottai, Tirunelveli-627007</text>
<text x="357.7" y="207.8">Cell No: +91 9865803764</text>
<text x="345.1" y="270.9">JOB NO. :</text>
<text x="360.7" y="271.1">ESP24075</text>
<text x="384.8" y="271.4">DRAWN BY:-</text>
<text x="404.8" y="271.4">IH</text>
<text x="345.1" y="276.8">ELEMENT NO. :</text>
<text x="367.7" y="276.8">PW-GF-09</text>
<text x="384.8" y="276.8">SHEET SIZE:-</text>
<text x="345.1" y="282.4">DWG. NO. :</text>
<text x="345.1" y="287.7">SCALE :</text>
<text x="360.5" y="287.7">1 : 50</text>
<text x="361.9" y="282.4">PW-GF-09(M1)</text>
<text x="384.8" y="282.4">REV.NO:-</text>
<text x="384.8" y="288">LEVEL. :</text>
</g>
<g font-size="2.8">
<text x="143.5" y="117.7">2</text>
<text x="159" y="118.2">1</text>
<text x="176" y="141.3">3</text>
<text x="176" y="196.9">4</text>
<text x="176" y="228.9">5</text>
<text x="147.9" y="284.6">1 : 50</text>
<text x="292.9" y="284.6">1 : 50</text>
</g>
<g font-size="2.5">
<text x="345.9" y="238.6">Rev</text>
<text x="347.4" y="235.3">0</text>
<text x="353.6" y="235.3">14-06-25</text>
<text x="355.9" y="238.6">Date</text>
<text x="372" y="235.3">FOR APPROVAL</text>
<text x="375.3" y="238.6">Description</text>
<text x="398.2" y="238.6">Chkd</text>
<text x="406" y="238.6">Appd.</text>
<text x="366" y="245.4">REVISION SCHEDULE</text>
</g>
<g font-size="2.1">
<text x="399.5" y="235.2">PK</text>
<text x="407" y="235.2">PRC</text>
</g>
<text font-size="2" x="385.7" y="172">nd</text>
</svg>
